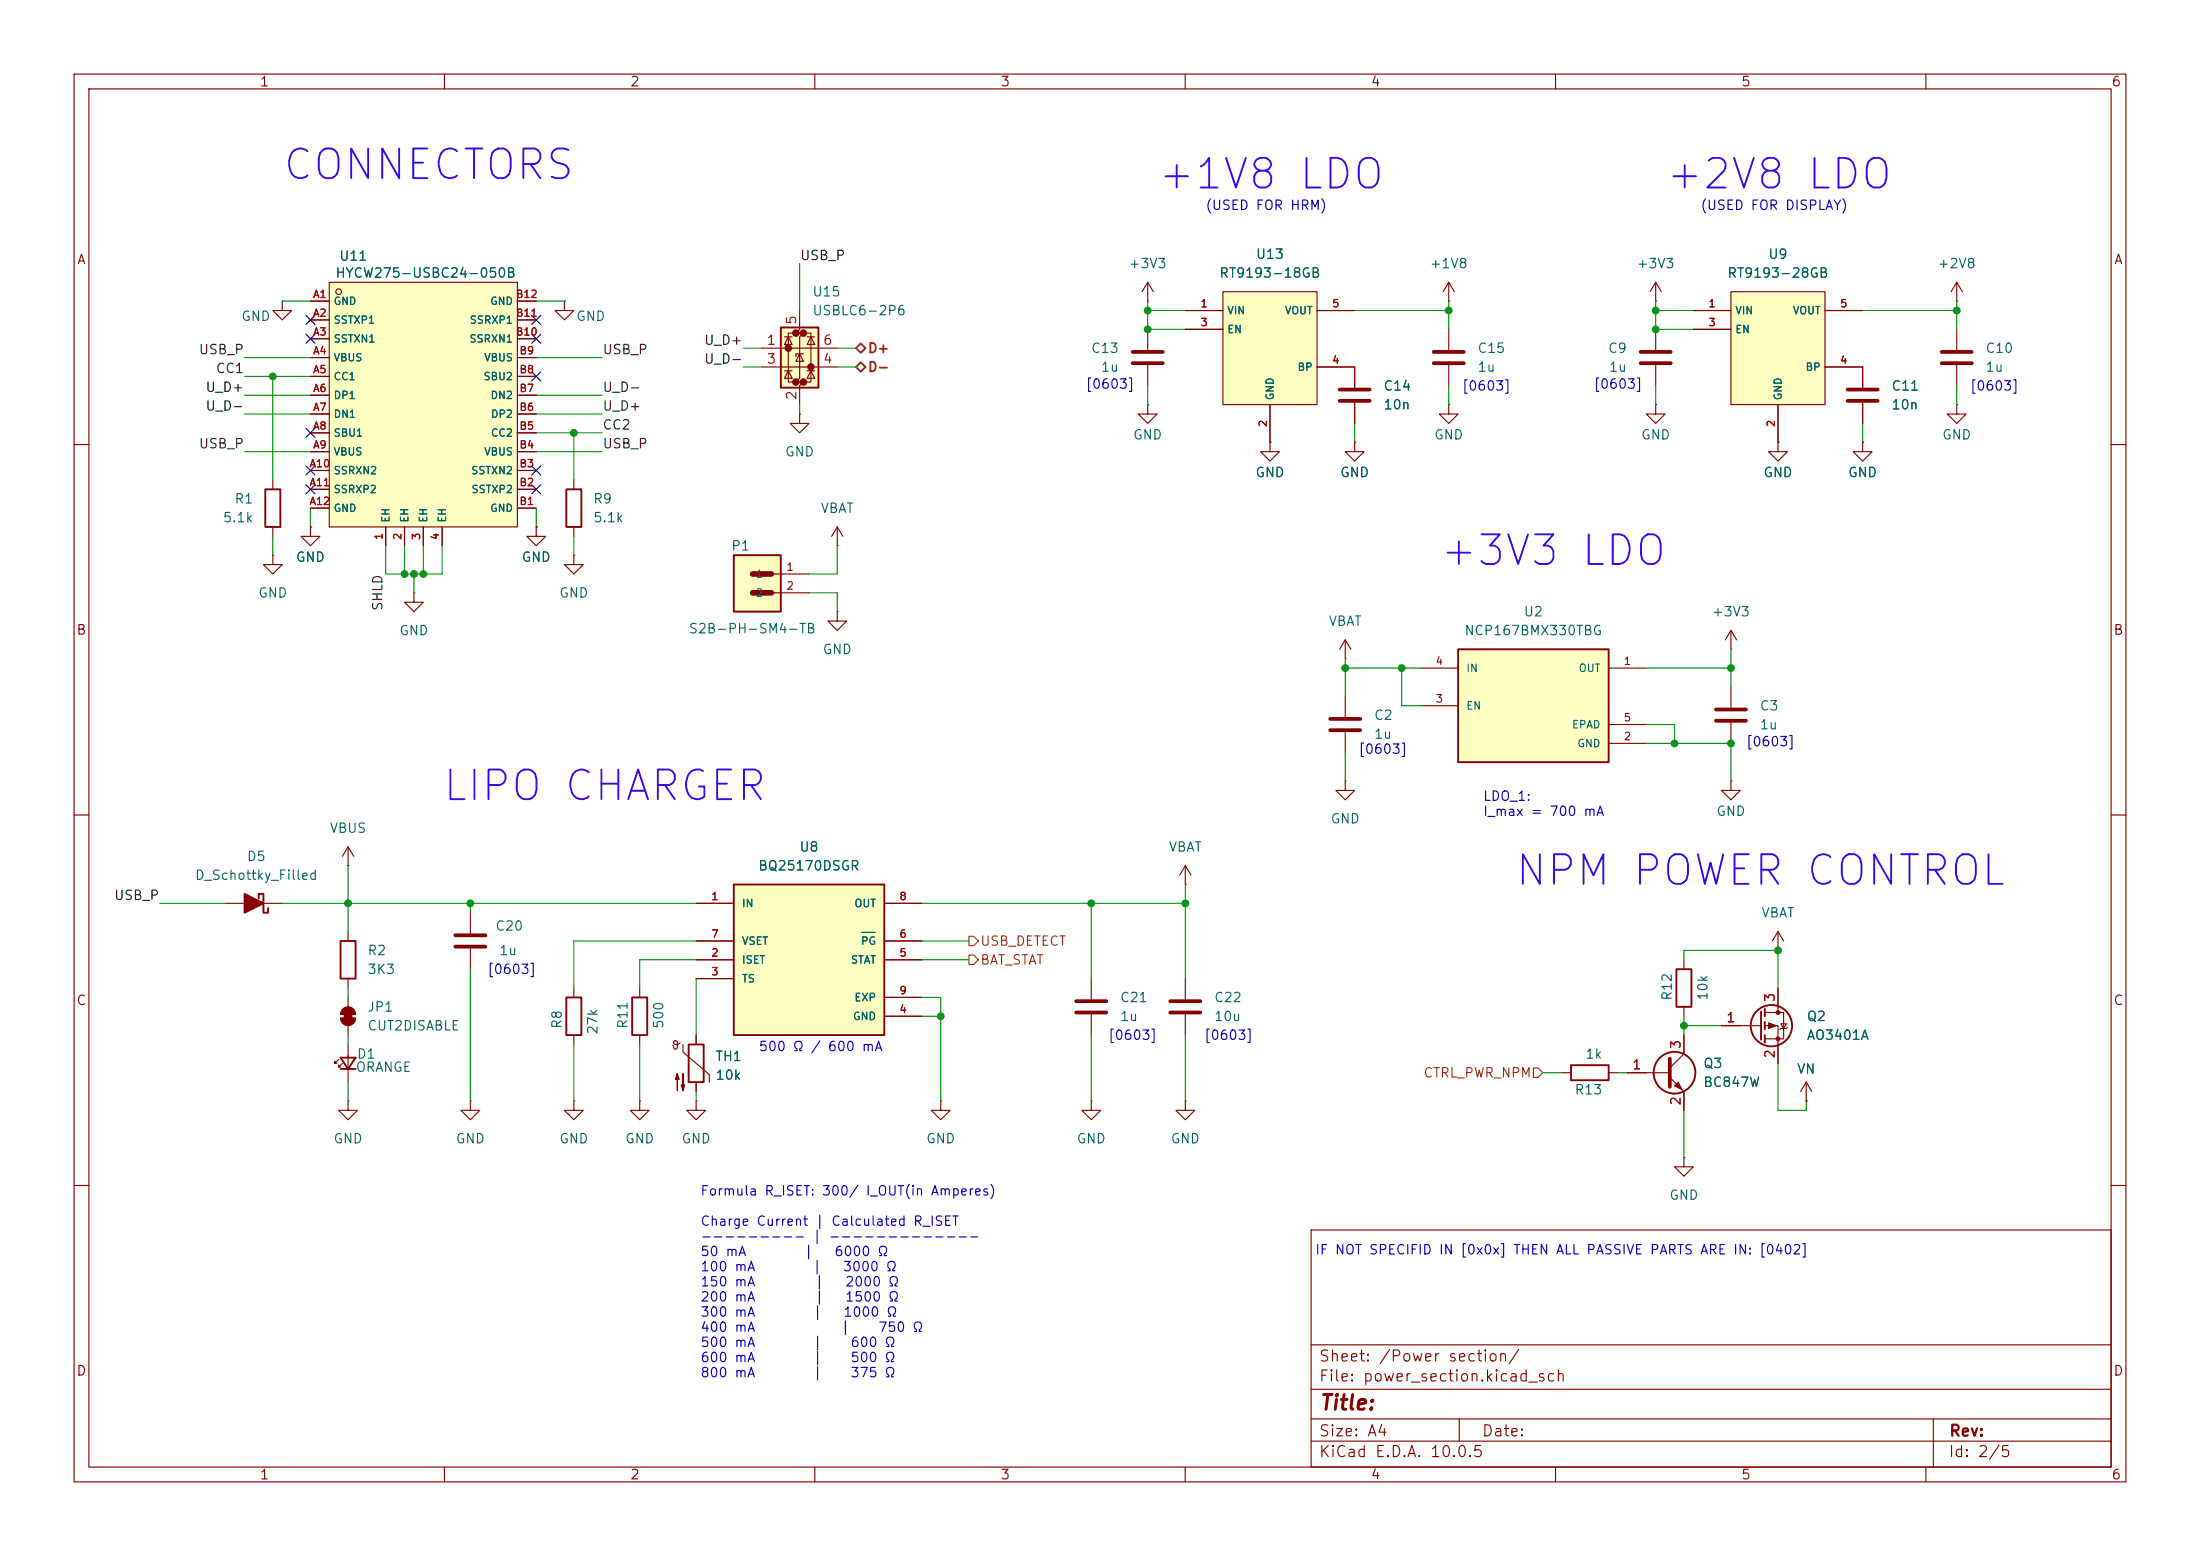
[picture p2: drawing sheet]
<svg xmlns="http://www.w3.org/2000/svg" width="297mm" height="210mm" viewBox="0 0 297 210" stroke-linecap="round" stroke-linejoin="round" font-family="sans-serif">
<g fill="none" stroke="#840000" stroke-width=".15">
<path d="M10 10h277v190h-277zM12 12h273v186h-273zM60 10v2M110 10v2M160 10v2M210 10v2M260 10v2M264.2 38.1v2.5M264.2 38.1l-.8 1.3M264.2 38.1l.7 1.3M154.9 54.6v1.3h1.3l-1.3 1.3-1.2-1.3h1.2M154.9 54.6h.1"/>
<path d="M240 59.7v1.3h1.3l-1.3 1.2-1.2-1.2h1.2M240 59.7h.1M264.2 40.6h.1M264.2 44.5v2.7M264.2 49.3v2.8M10 60h2M72.4 71.1v1.3h1.3l-1.3 1.3-1.3-1.3h1.3M72.4 71.1h.1M285 60h2M181.6 88.9h.1M181.6 86.4l-.8 1.2M181.6 86.4l.8 1.2"/>
<path d="M181.6 86.4v2.5M10 110h2M285 110h2M10 160h2M177 166h108v32h-108zM285 160h2M60 198v2M110 198v2M160 198v2M177 194.5h108M177 191.5h108M177 187.5h108"/>
<path d="M177 181.5h108M197 191.5v3M210 198v2M260 198v2M261 191.5v6.5"/>
</g>
<path d="M262.1 47.5h4.1M262.1 49h4.1" fill="none" stroke="#840000" stroke-width=".51"/>
<path d="M105.4 44.2h5.1v8.1h-5.1z" fill="#ffffc2"/>
<g fill="#840000" stroke="#840000" stroke-width=".51">
<circle cx="106.4" cy="47" r=".25"/>
<circle cx="107.4" cy="45" r=".25"/>
<circle cx="107.4" cy="51.6" r=".25"/>
<circle cx="108.5" cy="45" r=".25"/>
<circle cx="108.5" cy="51.6" r=".25"/>
<circle cx="109.5" cy="49.5" r=".25"/>
</g>
<g fill="none" stroke="#840000" stroke-width=".15">
<path d="M102.9 47h10.1M102.9 49.5h10.1M105.9 50h1M105.9 45.5h1M106.4 45.5l.5 1h-1zM106.4 50l.5 1.1h-1zM107.4 45h-1v6.6h1M107.9 41.9v2.6l-.5 .5h1.1l-.6 .5v5.6l-.5 .5h1.1l-.6 .5v2.5M107.9 47.8l.6 1h-1.1zM108.5 47.8h-1.1v.3M108.5 45h1v6.6h-1M109 50h1"/>
<path d="M109 45.5h1M109.5 45.5l.5 1h-1zM109.5 50l.5 1.1h-1zM182.9 49.5v2.8M182.9 54.4v2.8M195.6 54.6v1.3h1.2l-1.2 1.3-1.3-1.3h1.3M195.6 54.6h.1"/>
</g>
<path d="M105.4 44.2h5.1v8.1h-5.1z" fill="none" stroke="#840000" stroke-width=".25"/>
<path d="M180.8 52.6h4.1M180.8 54.1h4.1" fill="none" stroke="#840000" stroke-width=".51"/>
<path d="M196.8 87.6h20.4v15.3h-20.4z" fill="#ffffc2"/>
<path d="M196.8 87.6h20.4v15.3h-20.4z" fill="none" stroke="#840000" stroke-width=".25"/>
<g fill="none" stroke="#840000" stroke-width=".15">
<path d="M38.1 40.6v1.3h-1.3l1.3 1.3 1.3-1.3h-1.3M38.1 40.6h.1M76.2 40.6v1.3h1.3l-1.3 1.3-1.3-1.3h1.3M76.2 40.6h.1M223.5 54.6v1.3h1.3l-1.3 1.3-1.3-1.3h1.3M223.5 54.6h.1M223.5 44.5v2.7M223.5 49.3v2.8M41.9 71.1v1.3h1.3l-1.3 1.3-1.3-1.3h1.3M41.9 71.1h.1M191.8 90.2h5M191.8 95.3h5"/>
<path d="M217.2 90.2h5M217.2 97.8h5M233.7 87.6h.1M233.7 85.1l-.8 1.3M233.7 85.1l.7 1.3M233.7 85.1v2.5M217.2 100.3h5M127 148.6v1.3h1.3l-1.3 1.2-1.3-1.2h1.3M127 148.6h.1M147.3 148.6v1.3h1.3l-1.3 1.2-1.3-1.2h1.3M147.3 148.6h.1M243.8 148.6h.1"/>
<path d="M243.8 146.1l-.7 1.2M243.8 146.1l.8 1.2M243.8 146.1v2.5"/>
</g>
<path d="M221.5 47.5h4.1M221.5 49h4.1" fill="none" stroke="#840000" stroke-width=".51"/>
<path d="M44.4 38.1h25.4v33h-25.4z" fill="#ffffc2"/>
<circle cx="45.7" cy="39.4" r=".38" fill="#ffffc2" stroke="#ffffc2" stroke-width=".14"/>
<g fill="none" stroke="#840000" stroke-width=".15">
<path d="M44.4 38.1h25.4v33h-25.4zM223.5 38.1l-.7 1.3M223.5 38.1l.8 1.3M223.5 38.1v2.5M41.9 40.6h2.5M41.9 43.2h2.5M41.9 45.7h2.5M41.9 48.3h2.5M41.9 50.8h2.5M41.9 53.3h2.5M41.9 55.9h2.5M41.9 58.4h2.5"/>
<path d="M69.8 40.6h2.6M69.8 43.2h2.6M69.8 45.7h2.6M69.8 48.3h2.6M69.8 50.8h2.6M69.8 53.3h2.6M69.8 55.9h2.6M69.8 58.4h2.6M223.5 40.6h.1M41.9 61h2.5M41.9 63.5h2.5M41.9 66h2.5"/>
<path d="M41.9 68.6h2.5M52.1 71.1v2.6M54.6 71.1v2.6M57.1 71.1v2.6M59.7 71.1v2.6M69.8 61h2.6M69.8 63.5h2.6M69.8 66h2.6M69.8 68.6h2.6M46 136.9h2M46 137.4h2M47 125.7v1.3"/>
<path d="M47 132.1v1.3M47 134.6v5.1"/>
<circle cx="45.7" cy="39.4" r=".38"/>
</g>
<g fill="#840000" stroke="#840000" stroke-width=".15">
<path d="M46.5 136.7h1v1h-1z"/>
<path d="M46.3 136.2a1.02 1.02 0 0 1 1.1-.2 1.02 1.02 0 0 1 .6 .9h-2l.1-.4z"/>
<path d="M46 137.4h2a1.02 1.02 0 0 1-1 1 1.02 1.02 0 0 1-1-1z"/>
</g>
<path d="M46 127h2v5.1h-2z" fill="none" stroke="#840000" stroke-width=".25"/>
<path d="M233.7 39.4h12.7v15.2h-12.7z" fill="#ffffc2"/>
<g fill="none" stroke="#840000" stroke-width=".15">
<path d="M233.7 39.4h12.7v15.2h-12.7zM228.6 41.9h5.1M228.6 44.5h5.1M240 54.6v5.1M246.4 41.9h5.1M246.4 49.5h5.1v2.8M251.5 59.7v1.3h1.2l-1.2 1.2-1.3-1.2h1.3M251.5 59.7h.1M251.5 54.4v2.8M264.2 54.6v1.3h1.2l-1.2 1.3-1.3-1.3h1.3M264.2 54.6h.1M160 119.4h.1"/>
<path d="M160 116.8l-.7 1.3M160 116.8l.8 1.3M160 116.8v2.6M181.6 105.4v1.3h1.3l-1.3 1.3-1.3-1.3h1.3M181.6 105.4h.1"/>
</g>
<path d="M249.4 52.6h4.1M249.4 54.1h4.1" fill="none" stroke="#840000" stroke-width=".51"/>
<path d="M165.1 39.4h12.7v15.2h-12.7z" fill="#ffffc2"/>
<g fill="none" stroke="#840000" stroke-width=".15">
<path d="M154.9 38.1l-.7 1.3M154.9 38.1l.8 1.3M154.9 38.1v2.5M165.1 39.4h12.7v15.2h-12.7zM195.6 38.1l-.8 1.3M195.6 38.1l.7 1.3M195.6 38.1v2.5M154.9 40.6h.1M160 41.9h5.1M160 44.5h5.1M171.4 54.6v5.1M177.8 41.9h5.1"/>
<path d="M177.8 49.5h5.1M195.6 40.6h.1M195.6 44.5v2.7M195.6 49.3v2.8M113 73.7h.1M113 71.1l-.7 1.3M113 71.1l.8 1.3M113 71.1v2.6M181.6 94v2.8M181.6 98.8v2.8M233.7 92.7v2.8M233.7 97.5v2.8"/>
<path d="M47 116.8h.1M47 114.3v2.5M47 114.3l-.8 1.3M47 114.3l.8 1.3M233.7 105.4v1.3h1.2l-1.2 1.3-1.3-1.3h1.3M233.7 105.4h.1M30.5 121.9h7.6M63.5 123.2v2.8M63.5 128v2.8M77.5 133.4v1.2M77.5 139.7v1.3M86.4 133.4v1.2"/>
<path d="M86.4 139.7v1.3M94 139.7v1.3M160 132.1v2.8M160 136.9v2.8M227.3 139.7v2.5l-1.9 1.9M227.3 129.5v1.3M227.3 135.9v1.3M232.4 138.4h5.3M238.3 136.7h2.5v3.5h-2.5M238.3 138.4h1.7v5.1M240 128.3h.1M240 125.7l-.7 1.3"/>
<path d="M240 125.7l.8 1.3M240 125.7v2.6M240 133.4v3.3M240.4 138.2h.8l-.4 .6zM241.3 138.7l-.1 .1h-.8l-.1 .1M45.7 143l-.5 .5v-.2v.2h.3M46.2 143.5l-.5 .5v-.2v.2h.3M47 148.6v1.3h1.3l-1.3 1.2-1.3-1.2h1.3M47 148.6h.1M47 141v5.1M63.5 148.6v1.3h1.3l-1.3 1.2-1.3-1.2h1.3M63.5 148.6h.1"/>
<path d="M77.5 148.6v1.3h1.2l-1.2 1.2-1.3-1.2h1.3M77.5 148.6h.1M86.4 148.6v1.3h1.2l-1.2 1.2-1.3-1.2h1.3M86.4 148.6h.1M91.4 140.7v.7l-.1 .2-.3-.1-.1-.3-.1-.1M91.4 140.7l-.1-.2h-.3l-.1 .2 .2 .3a.59 .59 0 0 0 .7-.3M92.2 141v1l3.6 3v1.1M94 146.1v1.2M160 148.6v1.3h1.3l-1.3 1.2-1.3-1.2h1.3M160 148.6h.1M210.8 144.8h1.3M217.2 144.8h1.2"/>
<path d="M219.7 144.8h5.7M225.4 145.4l1.9 1.9v2.6M227.3 156.2v1.3h1.3l-1.3 1.3-1.2-1.3h1.2M227.3 156.2h.1"/>
</g>
<path d="M193.5 47.5h4.1M193.5 49h4.1M179.6 97h4M179.6 98.6h4M231.6 95.8h4.1M231.6 97.3h4.1M61.5 126.2h4M61.5 127.8h4M158 135.1h4.1M158 136.7h4.1M225.4 142.9v3.8" fill="none" stroke="#840000" stroke-width=".51"/>
<g fill="none" stroke="#840000" stroke-width=".25">
<path d="M34.9 121.3v-.6h.7v2.5h.6v-.6M76.5 134.6h2v5.1h-2zM85.3 134.6h2.1v5.1h-2.1zM226.3 130.8h2v5.1h-2zM237.7 136.5v3.8M238.3 136.1v1.1M238.3 137.9v1M238.3 139.7v1M46 142.7h2l-1 1.6zM46 144.3h2M93 141h2v5.1h-2zM212.1 143.8h5.1v2h-5.1z"/>
<circle cx="239.1" cy="138.4" r="2.79"/>
<circle cx="226.1" cy="144.8" r="2.82"/>
</g>
<g fill="#840000" stroke="#840000" stroke-width=".15">
<path d="M91.4 144.9l.3 .8h-.5l.2-.8v2.3z"/>
<path d="M92.2 144.9v2.3l-.3-.8h.6l-.3 .8z"/>
<path d="M226.1 146.6l.5-.5 .5 1z"/>
<path d="M238.8 138l1 .4-1 .4z"/>
<circle cx="240" cy="136.7" r=".25"/>
<circle cx="240" cy="140.2" r=".25"/>
</g>
<path d="M33 120.7l2.6 1.2-2.6 1.3z" fill="#840000" stroke="#840000" stroke-width=".25"/>
<path d="M99.1 119.4h20.3v20.3h-20.3z" fill="#ffffc2"/>
<path d="M35.8 66h2v5.1h-2zM99.1 119.4h20.3v20.3h-20.3z" fill="none" stroke="#840000" stroke-width=".25"/>
<g fill="none" stroke="#840000" stroke-width=".15">
<path d="M171.4 59.7v1.3h1.3l-1.3 1.2-1.2-1.2h1.2M171.4 59.7h.1M182.9 59.7v1.3h1.2l-1.2 1.2-1.3-1.2h1.3M182.9 59.7h.1M36.8 74.9v1.3h-1.2l1.2 1.3 1.3-1.3h-1.3M36.8 74.9h.1M36.8 64.8v1.2M36.8 71.1v1.3M55.9 80v1.3h1.2l-1.2 1.3-1.3-1.3h1.3M55.9 80h.1M94 121.9h5.1M94 129.5h5.1"/>
<path d="M94 132.1h5.1M94 127h5.1M119.4 121.9h5.1M119.4 129.5h5.1M119.4 137.2h5.1M119.4 127h5.1M119.4 134.6h5.1M147.3 132.1v2.8M147.3 136.9v2.8M94 148.6v1.3h1.2l-1.2 1.2-1.3-1.2h1.3M94 148.6h.1"/>
</g>
<path d="M116.3 125.8h1.9" fill="none" stroke="#006464" stroke-width=".15"/>
<path d="M145.3 135.1h4.1M145.3 136.7h4.1" fill="none" stroke="#840000" stroke-width=".51"/>
<path d="M99.1 74.9h6.3v7.7h-6.3z" fill="#ffffc2"/>
<path d="M76.5 66h2v5.1h-2zM99.1 74.9h6.3v7.7h-6.3z" fill="none" stroke="#840000" stroke-width=".25"/>
<path d="M101.6 77.5h2.5M101.6 80h2.5" fill="none" stroke="#840000" stroke-width=".76"/>
<g fill="none" stroke="#840000" stroke-width=".15">
<path d="M41.9 40.6h2.5M41.9 43.2h2.5M41.9 45.7h2.5M41.9 48.3h2.5M41.9 50.8h2.5M41.9 53.3h2.5M41.9 55.9h2.5M41.9 58.4h2.5M69.8 40.6h2.6M69.8 43.2h2.6M69.8 45.7h2.6M69.8 48.3h2.6"/>
<path d="M69.8 50.8h2.6M69.8 53.3h2.6M69.8 55.9h2.6M69.8 58.4h2.6M107.9 55.9v1.3h1.3l-1.3 1.2-1.2-1.2h1.2M107.9 55.9h.1M154.9 44.5v2.7M154.9 49.3v2.8M160 41.9h5.1M160 44.5h5.1M171.4 59.7h.1M171.4 54.6v5.1"/>
<path d="M177.8 41.9h5.1M177.8 49.5h5.1v2.8M182.9 59.7h.1M182.9 54.4v2.8M228.6 41.9h5.1M228.6 44.5h5.1M240 59.7h.1M240 54.6v5.1M246.4 41.9h5.1M246.4 49.5h5.1v2.8M251.5 59.7h.1M251.5 54.4v2.8"/>
<path d="M41.9 71.1h.1M41.9 61h2.5M41.9 63.5h2.5M41.9 66h2.5M41.9 68.6h2.5M52.1 71.1v2.6M54.6 71.1v2.6M57.1 71.1v2.6M59.7 71.1v2.6M69.8 61h2.6M69.8 63.5h2.6M69.8 66h2.6"/>
<path d="M69.8 68.6h2.6M72.4 71.1h.1M77.5 74.9v1.3h1.2l-1.2 1.3-1.3-1.3h1.3M77.5 74.9h.1M77.5 64.8v1.2M77.5 71.1v1.3M104.1 77.5h5.1M104.1 80h5.1M113 82.6v1.2h1.3l-1.3 1.3-1.2-1.3h1.2M113 82.6h.1M94 121.9h5.1M94 129.5h5.1"/>
<path d="M94 132.1h5.1M94 127h5.1M94 139.7v1.3M119.4 121.9h5.1M119.4 129.5h5.1M119.4 137.2h5.1M119.4 127h5.1M119.4 134.6h5.1M227.3 139.7v2.5M232.4 138.4h2.5M240 133.4v2.5M94 146.1v1.2"/>
<path d="M219.7 144.8h2.5M227.3 147.3v2.6M240 141v2.5M243.8 148.6h.1"/>
</g>
<path d="M152.9 47.5h4.1M152.9 49h4.1" fill="none" stroke="#840000" stroke-width=".51"/>
<path d="M130.8 126.4h.6l.7 .6-.7 .6h-.6zM130.8 128.9h.6l.7 .6-.7 .7h-.6zM207 144.1h.6l.7 .7-.7 .6h-.6z" fill="none" stroke="#725600" stroke-width=".15"/>
<path d="M115.6 47l.6-.6 .6 .6-.6 .6zM115.6 49.5l.6-.6 .6 .6-.6 .7z" fill="none" stroke="#725600" stroke-width=".25"/>
<g fill="none" stroke="#009600" stroke-width=".15">
<path d="M107.9 35.6v6.3M33 50.8h8.9M33 53.3h8.9M33 55.9h8.9M33 48.3h8.9M36.8 50.8v14M38.1 40.6h3.8M72.4 53.3h8.9M72.4 55.9h8.9M72.4 40.6h3.8M72.4 48.3h8.9M72.4 58.4h8.9"/>
<path d="M77.5 58.4v6.4M100.3 47h2.6M100.3 49.5h2.6M107.9 54.6v1.3M113 47h2.6M113 49.5h2.6M154.9 40.6v3.9h5.1M154.9 41.9h5.1M154.9 52.1v2.5M182.9 41.9h12.7M182.9 57.2v2.5M195.6 40.6v3.9"/>
<path d="M195.6 52.1v2.5M223.5 40.6v3.9h5.1M223.5 52.1v2.5M223.5 41.9h5.1M251.5 41.9h12.7M251.5 57.2v2.5M264.2 40.6v3.9M264.2 52.1v2.5M33 61h8.9M36.8 72.4v2.5M41.9 68.6v2.5M52.1 73.7v3.8h7.6v-3.8"/>
<path d="M54.6 73.7v3.8M55.9 77.5v2.5M57.1 73.7v3.8M72.4 61h8.9M72.4 68.6v2.5M77.5 72.4v2.5M113 73.7v3.8h-3.8M109.2 80h3.8v2.6M181.6 90.2h10.2M181.6 88.9v5.1M189.2 90.2v5.1h2.6M222.2 90.2h11.5"/>
<path d="M222.2 97.8h3.9v2.5M233.7 87.6v5.1M47 116.8v8.9M160 119.4v12.7M181.6 101.6v3.8M222.2 100.3h11.5v5.1M21.6 121.9h8.9M38.1 121.9h55.9M47 133.4v1.2M47 139.7v1.3M63.5 121.9v1.3M63.5 130.8v17.8"/>
<path d="M94 129.5h-7.6v3.9M94 127h-16.5v6.4M94 132.1v7.6M124.5 121.9h35.5M124.5 137.2h2.5M124.5 134.6h2.5v14M124.5 129.5h6.3M124.5 127h6.3M147.3 121.9v10.2M147.3 139.7v8.9M160 139.7v8.9M227.3 129.5v-1.2h12.7v5.1"/>
<path d="M227.3 137.2v2.5M227.3 138.4h5.1M47 146.1v2.5M77.5 141v7.6M86.4 141v7.6M94 147.3v1.3M208.3 144.8h2.5M218.4 144.8h1.3M227.3 149.9v6.3M240 143.5v6.4h3.8v-1.3"/>
</g>
<g fill="none" stroke="#000084" stroke-width=".15">
<path d="M41.3 57.8l1.2 1.2M41.3 42.6l1.2 1.2M41.3 45.1l1.2 1.2M42.5 57.8l-1.2 1.2M42.5 42.6l-1.2 1.2M42.5 45.1l-1.2 1.2M71.8 50.2l1.2 1.2M71.8 45.1l1.2 1.2M71.8 42.6l1.2 1.2M73 50.2l-1.2 1.2M73 45.1l-1.2 1.2M73 42.6l-1.2 1.2"/>
<path d="M41.3 62.9l1.2 1.2M41.3 65.4l1.2 1.2M42.5 62.9l-1.2 1.2M42.5 65.4l-1.2 1.2M71.8 65.4l1.2 1.2M71.8 62.9l1.2 1.2M73 65.4l-1.2 1.2M73 62.9l-1.2 1.2"/>
</g>
<path d="M116.3 125.8h1.9" fill="none" stroke="#006464" stroke-width=".15"/>
<g fill="#009600" stroke="#009600" stroke-width=".14">
<circle cx="264.2" cy="41.9" r=".46"/>
<circle cx="223.5" cy="44.5" r=".46"/>
<circle cx="223.5" cy="41.9" r=".46"/>
<circle cx="233.7" cy="100.3" r=".46"/>
<circle cx="233.7" cy="90.2" r=".46"/>
<circle cx="226.1" cy="100.3" r=".46"/>
<circle cx="240" cy="128.3" r=".46"/>
<circle cx="227.3" cy="138.4" r=".46"/>
<circle cx="195.6" cy="41.9" r=".46"/>
<circle cx="154.9" cy="41.9" r=".46"/>
<circle cx="189.2" cy="90.2" r=".46"/>
<circle cx="181.6" cy="90.2" r=".46"/>
<circle cx="160" cy="121.9" r=".46"/>
<circle cx="147.3" cy="121.9" r=".46"/>
<circle cx="154.9" cy="44.5" r=".46"/>
<circle cx="127" cy="137.2" r=".46"/>
<circle cx="55.9" cy="77.5" r=".46"/>
<circle cx="57.1" cy="77.5" r=".46"/>
<circle cx="54.6" cy="77.5" r=".46"/>
<circle cx="36.8" cy="50.8" r=".46"/>
<circle cx="47" cy="121.9" r=".46"/>
<circle cx="63.5" cy="121.9" r=".46"/>
<circle cx="77.5" cy="58.4" r=".46"/>
</g>
<g font-size="4" fill="#4000ff">
<text x="37.9" y="25.3">CONNECTORS</text>
<text x="156" y="26.5">+1V8 LDO</text>
<text x="224.6" y="26.5">+2V8 LDO</text>
<text x="194.1" y="77.3">+3V3 LDO</text>
<text x="59.5" y="109.1">LIPO CHARGER</text>
<text x="204.2" y="120.5">NPM POWER CONTROL</text>
</g>
<text font-size="2" fill="#840000" x="178" y="190.8">Title:</text>
<g font-size="1.5" fill="#840000">
<text x="178" y="184.1">Sheet: /Power section/</text>
<text x="178" y="186.8">File: power_section.kicad_sch</text>
<text x="178" y="197">KiCad E.D.A. 10.0.5</text>
<text x="178" y="194.2">Size: A4</text>
<text x="200" y="194.2">Date:</text>
<text x="263" y="197">Id: 2/5</text>
<text x="263" y="194.2">Rev:</text>
</g>
<g font-size="1.3" fill="#840000">
<text x="35" y="12">1</text>
<text x="85" y="12">2</text>
<text x="135" y="12">3</text>
<text x="185" y="12">4</text>
<text x="235" y="12">5</text>
<text x="285" y="12">6</text>
<text x="10.3" y="36">A</text>
<text x="285.3" y="36">A</text>
<text x="10.2" y="86">B</text>
<text x="285.2" y="86">B</text>
<text x="10.2" y="136">C</text>
<text x="285.2" y="136">C</text>
<text x="10.2" y="186">D</text>
<text x="285.2" y="186">D</text>
<text x="35" y="200">1</text>
<text x="85" y="200">2</text>
<text x="135" y="200">3</text>
<text x="185" y="200">4</text>
<text x="235" y="200">5</text>
<text x="285" y="200">6</text>
</g>
<g font-size="1.3" fill="#0000c2">
<text x="162.7" y="28.7">(USED FOR HRM)</text>
<text x="229.5" y="28.7">(USED FOR DISPLAY)</text>
<text x="146.5" y="52.8">[0603]</text>
<text x="197.3" y="53">[0603]</text>
<text x="215" y="52.8">[0603]</text>
<text x="265.8" y="53">[0603]</text>
<text x="235.6" y="101">[0603]</text>
<text x="183.3" y="102.1">[0603]</text>
<text x="200.1" y="108.4">LDO_1:</text>
<text x="200.1" y="110.4">I_max = 700 mA</text>
<text x="65.7" y="131.8">[0603]</text>
<text x="102.3" y="142.2">500 Ω / 600 mA</text>
<text x="149.5" y="140.7">[0603]</text>
<text x="162.5" y="140.7">[0603]</text>
<text x="94.5" y="161.7">Formula R_ISET: 300/ I_OUT(in Amperes)</text>
<text x="94.5" y="165.8">Charge Current | Calculated R_ISET</text>
<text x="94.5" y="167.8">--------- | -------------</text>
<text x="94.5" y="169.9">50 mA</text>
<text x="94.5" y="171.9">100 mA</text>
<text x="94.5" y="173.9">150 mA</text>
<text x="108.4" y="169.9">|</text>
<text x="109.6" y="171.9">|</text>
<text x="109.9" y="173.9">|</text>
<text x="112.5" y="169.9">6000 Ω</text>
<text x="113.7" y="171.9">3000 Ω</text>
<text x="114" y="173.9">2000 Ω</text>
<text x="177.5" y="169.6">IF NOT SPECIFID IN [0x0x] THEN ALL PASSIVE PARTS ARE IN: [0402]</text>
<text x="94.5" y="176">200 mA</text>
<text x="94.5" y="178">300 mA</text>
<text x="109.6" y="178">|</text>
<text x="109.9" y="176">|</text>
<text x="113.8" y="178">1000 Ω</text>
<text x="114" y="176">1500 Ω</text>
<text x="94.5" y="180.1">400 mA</text>
<text x="94.5" y="182.1">500 mA</text>
<text x="94.5" y="184.2">600 mA</text>
<text x="109.6" y="182.1">|</text>
<text x="109.6" y="184.2">|</text>
<text x="113.4" y="180.1">|</text>
<text x="114.7" y="182.1">600 Ω</text>
<text x="114.7" y="184.2">500 Ω</text>
<text x="118.5" y="180.1">750 Ω</text>
<text x="94.5" y="186.2">800 mA</text>
<text x="109.6" y="186.2">|</text>
<text x="114.7" y="186.2">375 Ω</text>
</g>
<g font-size="1.3" fill="#006464">
<text x="45.7" y="35.5">U11</text>
<text x="169.4" y="35.3">U13</text>
<text x="238.6" y="35.3">U9</text>
<text x="45.2" y="37.8">HYCW275-USBC24-050B</text>
<text x="109.6" y="40.3">U15</text>
<text x="152.3" y="36.5">+3V3</text>
<text x="164.5" y="37.8">RT9193-18GB</text>
<text x="192.9" y="36.5">+1V8</text>
<text x="220.9" y="36.5">+3V3</text>
<text x="233.1" y="37.8">RT9193-28GB</text>
<text x="261.5" y="36.5">+2V8</text>
<text x="32.5" y="43.6">GND</text>
<text x="77.7" y="43.6">GND</text>
<text x="109.6" y="42.9">USBLC6-2P6</text>
<text x="147.2" y="48">C13</text>
<text x="199.4" y="48">C15</text>
<text x="217" y="48">C9</text>
<text x="268" y="48">C10</text>
<text x="148.5" y="50.5">1u</text>
<text x="186.7" y="53">C14</text>
<text x="199.4" y="50.5">1u</text>
<text x="217.1" y="50.5">1u</text>
<text x="255.3" y="53">C11</text>
<text x="268" y="50.5">1u</text>
<text x="152.9" y="59.6">GND</text>
<text x="186.7" y="55.6">10n</text>
<text x="193.5" y="59.6">GND</text>
<text x="221.5" y="59.6">GND</text>
<text x="255.3" y="55.6">10n</text>
<text x="262.1" y="59.6">GND</text>
<text x="105.9" y="61.9">GND</text>
<text x="169.4" y="64.7">GND</text>
<text x="180.8" y="64.7">GND</text>
<text x="238" y="64.7">GND</text>
<text x="249.4" y="64.7">GND</text>
<text x="30" y="70.8">5.1k</text>
<text x="31.6" y="68.3">R1</text>
<text x="80" y="68.3">R9</text>
<text x="80" y="70.8">5.1k</text>
<text x="110.7" y="69.5">VBAT</text>
<text x="39.8" y="76.1">GND</text>
<text x="70.3" y="76.1">GND</text>
<text x="98.6" y="74.6">P1</text>
<text x="34.8" y="81">GND</text>
<text x="75.4" y="81">GND</text>
<text x="205.6" y="83.5">U2</text>
<text x="231" y="83.5">+3V3</text>
<text x="53.8" y="86.1">GND</text>
<text x="92.9" y="85.8">S2B-PH-SM4-TB</text>
<text x="111" y="88.6">GND</text>
<text x="179.3" y="84.8">VBAT</text>
<text x="197.6" y="86.1">NCP167BMX330TBG</text>
<text x="185.4" y="97.5">C2</text>
<text x="185.4" y="100">1u</text>
<text x="237.5" y="96.2">C3</text>
<text x="237.5" y="98.8">1u</text>
<text x="44.4" y="112.7">VBUS</text>
<text x="179.5" y="111.5">GND</text>
<text x="231.6" y="110.4">GND</text>
<text x="26.2" y="119.1">D_Schottky_Filled</text>
<text x="33.2" y="116.5">D5</text>
<text x="102.3" y="117.8">BQ25170DSGR</text>
<text x="107.8" y="115.3">U8</text>
<text x="157.7" y="115.3">VBAT</text>
<text x="66.8" y="125.9">C20</text>
<text x="237.7" y="124.2">VBAT</text>
<text x="49.5" y="129.2">R2</text>
<text x="49.5" y="131.8">3K3</text>
<text x="67.3" y="129.2">1u</text>
<text x="49.5" y="136.9">JP1</text>
<text x="151.1" y="135.6">C21</text>
<text x="163.8" y="135.6">C22</text>
<text x="226" y="135.1" transform="rotate(-90 226 135.1)">R12</text>
<text x="230.8" y="135.1" transform="rotate(-90 230.8 135.1)">10k</text>
<text x="48.1" y="143.2">D1</text>
<text x="49.5" y="139.4">CUT2DISABLE</text>
<text x="76.1" y="139" transform="rotate(-90 76.1 139)">R8</text>
<text x="81" y="139.7" transform="rotate(-90 81 139.7)">27k</text>
<text x="85" y="139" transform="rotate(-90 85 139)">R11</text>
<text x="89.9" y="139" transform="rotate(-90 89.9 139)">500</text>
<text x="96.5" y="143.5">TH1</text>
<text x="151.1" y="138.1">1u</text>
<text x="163.8" y="138.1">10u</text>
<text x="213.9" y="143.2">1k</text>
<text x="243.8" y="138.1">Q2</text>
<text x="243.8" y="140.7">AO3401A</text>
<text x="47.9" y="145">ORANGE</text>
<text x="96.5" y="146.1">10k</text>
<text x="212.5" y="148">R13</text>
<text x="229.9" y="144.5">Q3</text>
<text x="229.9" y="147">BC847W</text>
<text x="242.5" y="145.2">VN</text>
<text x="44.9" y="154.6">GND</text>
<text x="61.4" y="154.6">GND</text>
<text x="75.4" y="154.6">GND</text>
<text x="84.3" y="154.6">GND</text>
<text x="91.9" y="154.6">GND</text>
<text x="124.9" y="154.6">GND</text>
<text x="145.3" y="154.6">GND</text>
<text x="158" y="154.6">GND</text>
<text x="225.3" y="162.3">GND</text>
</g>
<g font-size="1.3" fill="#0f0f0f">
<text x="107.9" y="35.4">USB_P</text>
<text x="95" y="46.9">U_D+</text>
<text x="26.7" y="48.1">USB_P</text>
<text x="27.7" y="53.2">U_D+</text>
<text x="29" y="50.7">CC1</text>
<text x="81.3" y="53.2">U_D-</text>
<text x="81.3" y="48.1">USB_P</text>
<text x="95" y="49.4">U_D-</text>
<text x="27.7" y="55.8">U_D-</text>
<text x="81.3" y="58.3">CC2</text>
<text x="81.3" y="55.8">U_D+</text>
<text x="26.7" y="60.8">USB_P</text>
<text x="81.3" y="60.8">USB_P</text>
<text x="51.9" y="82.5" transform="rotate(-90 51.9 82.5)">SHLD</text>
<text x="15.3" y="121.8">USB_P</text>
</g>
<g font-size="1.3" fill="#a90000">
<text x="103.4" y="46.9">1</text>
<text x="107.8" y="43.9" transform="rotate(-90 107.8 43.9)">5</text>
<text x="111" y="46.9">6</text>
<text x="103.4" y="49.4">3</text>
<text x="111" y="49.4">4</text>
<text x="107.8" y="54.1" transform="rotate(-90 107.8 54.1)">2</text>
<text x="239.9" y="135.4" transform="rotate(-90 239.9 135.4)">3</text>
<text x="227.2" y="141.7" transform="rotate(-90 227.2 141.7)">3</text>
<text x="232.9" y="138.3">1</text>
<text x="239.9" y="143" transform="rotate(-90 239.9 143)">2</text>
<text x="220.2" y="144.6">1</text>
<text x="227.2" y="149.3" transform="rotate(-90 227.2 149.3)">2</text>
</g>
<g font-size="1.3" fill="#725600">
<text x="117.1" y="47.9">D+</text>
<text x="117.1" y="50.5">D-</text>
<text x="132.2" y="128">USB_DETECT</text>
<text x="132.2" y="130.5">BAT_STAT</text>
<text x="192.1" y="145.7">CTRL_PWR_NPM</text>
</g>
<g font-size="1" fill="#a90000">
<text x="42.2" y="40.5">A1</text>
<text x="69.6" y="40.5">B12</text>
<text x="162" y="41.7">1</text>
<text x="179.8" y="41.7">5</text>
<text x="230.6" y="41.7">1</text>
<text x="248.3" y="41.7">5</text>
<text x="42.2" y="43">A2</text>
<text x="42.2" y="45.5">A3</text>
<text x="69.6" y="45.5">B10</text>
<text x="69.6" y="43">B11</text>
<text x="162" y="44.3">3</text>
<text x="230.6" y="44.3">3</text>
<text x="42.2" y="48.1">A4</text>
<text x="42.2" y="50.6">A5</text>
<text x="42.2" y="53.2">A6</text>
<text x="70" y="53.2">B7</text>
<text x="70" y="50.6">B8</text>
<text x="70" y="48.1">B9</text>
<text x="179.8" y="49.3">4</text>
<text x="248.3" y="49.3">4</text>
<text x="42.2" y="55.7">A7</text>
<text x="42.2" y="58.2">A8</text>
<text x="70" y="58.2">B5</text>
<text x="70" y="55.7">B6</text>
<text x="171.3" y="57.7" transform="rotate(-90 171.3 57.7)">2</text>
<text x="239.8" y="57.7" transform="rotate(-90 239.8 57.7)">2</text>
<text x="41.7" y="63.3">A10</text>
<text x="41.7" y="65.9">A11</text>
<text x="42.2" y="60.8">A9</text>
<text x="70" y="65.9">B2</text>
<text x="70" y="63.3">B3</text>
<text x="70" y="60.8">B4</text>
<text x="41.7" y="68.4">A12</text>
<text x="70" y="68.4">B1</text>
<text x="51.9" y="73" transform="rotate(-90 51.9 73)">1</text>
<text x="54.4" y="73" transform="rotate(-90 54.4 73)">2</text>
<text x="57" y="73" transform="rotate(-90 57 73)">3</text>
<text x="59.5" y="73" transform="rotate(-90 59.5 73)">4</text>
<text x="106.1" y="77.3">1</text>
<text x="106.1" y="79.8">2</text>
<text x="193.7" y="90">4</text>
<text x="219.1" y="90">1</text>
<text x="193.7" y="95.1">3</text>
<text x="219.1" y="100.1">2</text>
<text x="219.1" y="97.6">5</text>
<text x="95.9" y="121.7">1</text>
<text x="121.3" y="121.7">8</text>
<text x="95.9" y="129.4">2</text>
<text x="95.9" y="131.9">3</text>
<text x="95.9" y="126.8">7</text>
<text x="121.3" y="129.4">5</text>
<text x="121.3" y="126.8">6</text>
<text x="121.3" y="137">4</text>
<text x="121.3" y="134.4">9</text>
</g>
<g font-size="1" fill="#006464">
<text x="45" y="41.4">GND</text>
<text x="66.1" y="41.4">GND</text>
<text x="45" y="43.9">SSTXP1</text>
<text x="45" y="46.5">SSTXN1</text>
<text x="63.3" y="46.5">SSRXN1</text>
<text x="63.3" y="43.9">SSRXP1</text>
<text x="165.6" y="42.7">VIN</text>
<text x="165.6" y="45.2">EN</text>
<text x="173.4" y="42.7">VOUT</text>
<text x="234.2" y="42.7">VIN</text>
<text x="234.2" y="45.2">EN</text>
<text x="242" y="42.7">VOUT</text>
<text x="45" y="49">VBUS</text>
<text x="45" y="51.6">CC1</text>
<text x="65.2" y="51.6">SBU2</text>
<text x="65.3" y="49">VBUS</text>
<text x="175.1" y="50.3">BP</text>
<text x="243.7" y="50.3">BP</text>
<text x="45" y="54.1">DP1</text>
<text x="45" y="56.6">DN1</text>
<text x="45" y="59.2">SBU1</text>
<text x="66.1" y="54.1">DN2</text>
<text x="66.2" y="59.2">CC2</text>
<text x="66.2" y="56.6">DP2</text>
<text x="172.2" y="54.1" transform="rotate(-90 172.2 54.1)">GND</text>
<text x="240.8" y="54.1" transform="rotate(-90 240.8 54.1)">GND</text>
<text x="45" y="61.7">VBUS</text>
<text x="45" y="64.3">SSRXN2</text>
<text x="63.5" y="64.3">SSTXN2</text>
<text x="65.3" y="61.7">VBUS</text>
<text x="45" y="66.8">SSRXP2</text>
<text x="45" y="69.3">GND</text>
<text x="52.8" y="70.6" transform="rotate(-90 52.8 70.6)">EH</text>
<text x="55.4" y="70.6" transform="rotate(-90 55.4 70.6)">EH</text>
<text x="57.9" y="70.6" transform="rotate(-90 57.9 70.6)">EH</text>
<text x="60.4" y="70.6" transform="rotate(-90 60.4 70.6)">EH</text>
<text x="63.6" y="66.8">SSTXP2</text>
<text x="66.1" y="69.3">GND</text>
<text x="102" y="78.2">1</text>
<text x="102" y="80.8">2</text>
<text x="197.9" y="90.9">IN</text>
<text x="213" y="90.9">OUT</text>
<text x="197.9" y="96">EN</text>
<text x="212.1" y="98.6">EPAD</text>
<text x="212.9" y="101.1">GND</text>
<text x="100.1" y="122.7">IN</text>
<text x="115.3" y="122.7">OUT</text>
<text x="100.1" y="130.3">ISET</text>
<text x="100.1" y="127.8">VSET</text>
<text x="114.8" y="130.3">STAT</text>
<text x="116.1" y="127.8">PG</text>
<text x="100.1" y="132.8">TS</text>
<text x="115.1" y="137.9">GND</text>
<text x="115.3" y="135.4">EXP</text>
</g>
</svg>
